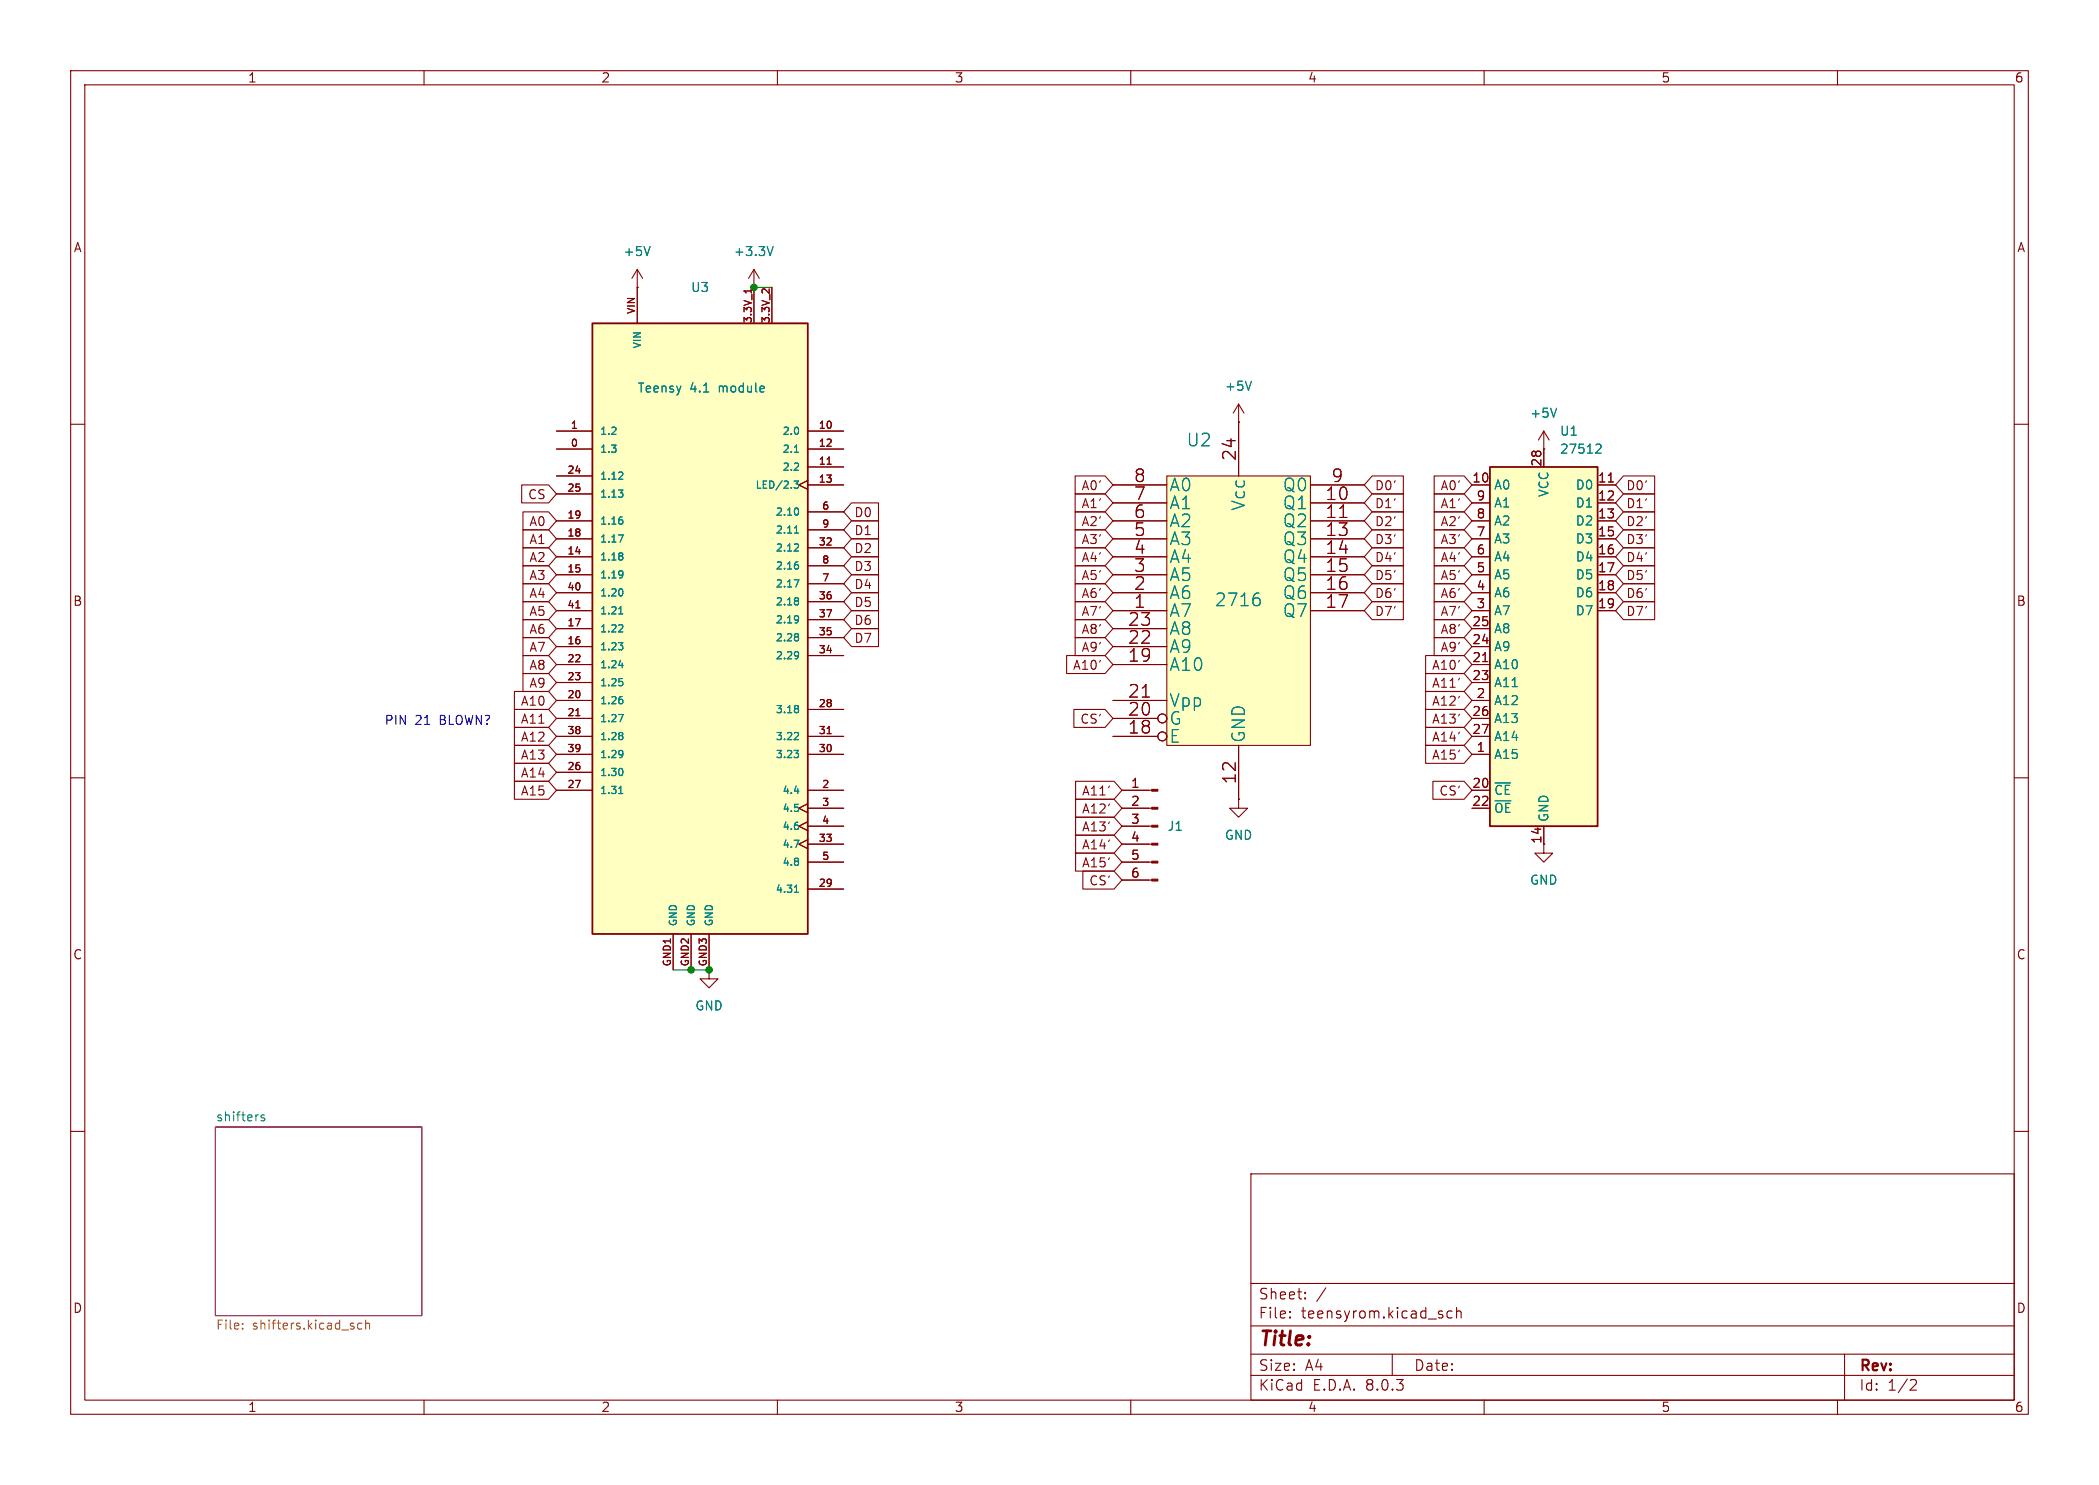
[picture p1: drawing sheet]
<svg xmlns="http://www.w3.org/2000/svg" width="297mm" height="210mm" viewBox="0 0 297 210" stroke-linecap="round" stroke-linejoin="round" font-family="sans-serif">
<g fill="none" stroke="#840000" stroke-width=".15">
<path d="M10 10h277v190h-277zM12 12h273v186h-273zM60 10v2M110 10v2M160 10v2M210 10v2M260 10v2M10 60h2M285 60h2M10 110h2M285 110h2M10 160h2"/>
<path d="M285 160h2M177 166h108v32h-108zM60 198v2M110 198v2M160 198v2M177 194.5h108M177 191.5h108M177 187.5h108M177 181.5h108M182.5 186.3h.1l-.1 .1M182.5 186.3v.1M182.5 185.5v.1"/>
<path d="M182.5 185.5h.1l-.1 .1M184.7 183.6v.1M184.7 183.6h-.1l.1 .1M184.7 182.8v.1M184.7 182.8h-.1l.1 .1M187.6 182.1l-1.3 2M197 191.5v3M205.5 185.5l-.5-.1-.3 .3v.4l.2 .2 .1 .1 .5-.1M206.1 185.5a.37 .37 0 0 1 .6 .1v.8M206.1 184.9v1.5M210 198v2M260 198v2"/>
<path d="M261 191.5v6.5M270.5 195.1l.5 .1a.41 .41 0 0 1 .1 .5l-.9 .9h1"/>
</g>
<path d="M30.5 159.4h29.2v26.7h-29.2z" fill="none" stroke="#840084" stroke-width=".15"/>
<path d="M37.4 157.7h-.3l-.2 .1 .1 .2 .4 .1v.3h-.5" fill="none" stroke="#008484" stroke-width=".15"/>
<path d="M34.3 187.8v.2M34.3 187.2v.1M51.2 187.2l-.4-.1-.2 .3v.3l.1 .2h.5M51.7 187.2l.2-.1 .3 .1 .1 .8M51.7 186.7v1.3" fill="none" stroke="#848400" stroke-width=".15"/>
<path d="M210.8 66h15.3v50.8h-15.3z" fill="#ffffc2"/>
<path d="M210.8 66h15.3v50.8h-15.3z" fill="none" stroke="#840000" stroke-width=".25"/>
<g fill="none" stroke="#840000" stroke-width=".15">
<path d="M208.3 68.6h2.5M208.3 71.1h2.5M208.3 73.7h2.5M208.3 76.2h2.5M208.3 78.7h2.5M218.4 63.5h.1M218.4 61v5M218.4 61l-.7 1.2M218.4 61l.8 1.2M226.1 68.6h2.5M226.1 71.1h2.5M226.1 73.7h2.5"/>
<path d="M226.1 76.2h2.5M226.1 78.7h2.5M227.6 68.2h.7M208.3 81.3h2.5M208.3 83.8h2.5M208.3 86.4h2.5M208.3 99.1h2.5M208.3 94h2.5M208.3 96.5h2.5M208.3 91.4h2.5M208.3 88.9h2.5M209.8 93.6h.7"/>
<path d="M226.1 81.3h2.5M226.1 83.8h2.5M226.1 86.4h2.5M208.3 106.7h2.5M208.3 111.8h2.5M208.3 114.3h2.5M208.3 101.6h2.5M208.3 104.1h2.5M218.4 116.8v2.6"/>
</g>
<path d="M220.3 57.7l-.5 1.3M226 62.8l.4 .1 .2 .3-.1 .2-.7 .7h.8" fill="none" stroke="#008484" stroke-width=".15"/>
<path d="M165.1 67.3h20.3v38.1h-20.3z" fill="#ffffc2"/>
<g fill="none" stroke="#840000" stroke-width=".15">
<path d="M90.2 38.1l-.8 1.3M90.2 38.1v2.5M90.2 38.1l.7 1.3M106.7 38.1l-.8 1.3M106.7 38.1v2.5M106.7 38.1l.7 1.3M90.2 40.6h.1M106.7 40.6h.1M175.3 59.7h.1M175.3 57.2v10.1M175.3 57.2l-.8 1.2M175.3 57.2l.7 1.2"/>
<path d="M157.5 71.1h7.6M157.5 73.7h7.6M157.5 76.2h7.6M157.5 78.7h7.6M157.5 68.6h7.6M165.1 67.3h20.3v38.1h-20.3zM185.4 71.1h7.6M185.4 73.7h7.6M185.4 76.2h7.6M185.4 78.7h7.6M185.4 68.6h7.6M157.5 86.4h7.6"/>
<path d="M157.5 81.3h7.6M157.5 83.8h7.6M157.5 94h7.6M157.5 99.1h7.6M157.5 91.4h7.6M157.5 88.9h7.6M185.4 86.4h7.6M185.4 81.3h7.6M185.4 83.8h7.6M157.5 104.1h6.3M157.5 101.6h6.3M158.7 119.4h4.3"/>
<path d="M158.7 116.8h4.3M158.7 114.3h4.3M158.7 111.8h4.3M175.3 113v1.3h1.2l-1.2 1.3-1.3-1.3h1.3M175.3 113h.1M175.3 105.4v7.6M218.4 119.4v1.3h1.3l-1.3 1.2-1.2-1.2h1.2M100.3 137.2v1.2h1.3l-1.3 1.3-1.2-1.3h1.2M158.7 124.5h4.3M158.7 121.9h4.3"/>
<circle cx="164.5" cy="101.6" r=".63"/>
<circle cx="164.5" cy="104.1" r=".63"/>
</g>
<path d="M92 34.9l-.4 1.2M109.4 34.9l-.4 1.2M177.1 53.9l-.4 1.3M177.8 83.9h.3M178 84.6l.3 .3v.4l-.3 .4" fill="none" stroke="#008484" stroke-width=".15"/>
<g fill="#840000" stroke="#840000" stroke-width=".15">
<path d="M163 124.3h.8v.3h-.8z"/>
<path d="M163 121.8h.8v.2h-.8z"/>
<path d="M163 119.3h.8v.2h-.8z"/>
<path d="M163 116.7h.8v.3h-.8z"/>
<path d="M163 114.2h.8v.2h-.8z"/>
<path d="M163 111.6h.8v.3h-.8z"/>
</g>
<path d="M83.8 45.7h30.5v86.4h-30.5z" fill="#ffffc2"/>
<path d="M83.8 45.7h30.5v86.4h-30.5z" fill="none" stroke="#840000" stroke-width=".25"/>
<g fill="none" stroke="#840000" stroke-width=".15">
<path d="M90.2 40.6h.1M90.2 40.6v5.1M106.3 40.9v.5M106.7 40.6h.1M106.7 40.6v5.1M108.8 40.9v.6l-.5-.6h-.3l-.1 .1M109.2 40.6v5.1M175.3 59.7h.1M175.3 59.7v7.6M73.8 68.6h3.8l1.1 1.3-1.1 1.2h-3.8zM74 72.4h3.6l1.1 1.3-1.1 1.2h-3.6zM74 77.5h3.6l1.1 1.2-1.1 1.3h-3.6z"/>
<path d="M74 74.9h3.6l1.1 1.3-1.1 1.3h-3.6zM78.7 63.5h5.1M78.7 61h5.1M78.7 78.7h5.1M78.7 76.2h5.1M78.7 73.7h5.1M78.7 67.3h5.1M78.7 69.9h5.1M114.3 67.9l-1.3 .7 1.3 .6M114.3 63.5h5.1M114.3 61h5.1M114.3 66h5.1"/>
<path d="M114.3 77.5h5.1M114.3 72.4h5.1M114.3 74.9h5.1M114.3 68.6h5.1M117 65.7h.6M120.5 78.7h3.8v2.6h-3.8l-1.1-1.3zM120.5 71.1h3.8v2.6h-3.8l-1.1-1.3zM120.5 76.2h3.8v2.5h-3.8l-1.1-1.2zM120.5 73.7h3.8v2.5h-3.8l-1.1-1.3zM152.1 67.3h4.3l1.1 1.3-1.1 1.3h-4.3zM152.1 69.8h4.3l1.1 1.3-1.1 1.3h-4.3zM152.1 77.5h4.3l1.1 1.2-1.1 1.3h-4.3z"/>
<path d="M152.1 74.9h4.3l1.1 1.3-1.1 1.3h-4.3zM152.1 72.4h4.3l1.1 1.3-1.1 1.2h-4.3zM157.5 78.7h7.6M157.5 76.2h7.6M157.5 73.7h7.6M157.5 68.6h7.6M157.5 71.1h7.6M185.4 78.7h7.6M185.4 76.2h7.6M185.4 73.7h7.6M185.4 68.6h7.6M185.4 71.1h7.6"/>
<path d="M194.2 72.4h4.4v2.5h-4.4l-1.2-1.2zM194.2 69.8h4.4v2.6h-4.4l-1.2-1.3zM194.2 67.3h4.4v2.6h-4.4l-1.2-1.3zM194.2 74.9h4.4v2.6h-4.4l-1.2-1.3zM194.2 77.5h4.4v2.5h-4.4l-1.2-1.3zM202.9 69.8h4.3l1.1 1.3-1.1 1.3h-4.3zM202.9 67.3h4.3l1.1 1.3-1.1 1.3h-4.3zM202.9 72.4h4.3l1.1 1.3-1.1 1.2h-4.3zM202.9 74.9h4.3l1.1 1.3-1.1 1.3h-4.3zM202.9 77.5h4.3l1.1 1.2-1.1 1.3h-4.3zM208.3 78.7h2.5M208.3 76.2h2.5"/>
<path d="M208.3 73.7h2.5M208.3 68.6h2.5M208.3 71.1h2.5M218.4 63.5h.1M218.4 63.5v2.5M226.1 78.7h2.5M226.1 76.2h2.5M226.1 73.7h2.5M226.1 68.6h2.5M226.1 71.1h2.5M227.6 68.2h.7M229.7 72.4h4.4v2.5h-4.4l-1.1-1.2z"/>
<path d="M229.7 69.8h4.4v2.6h-4.4l-1.1-1.3zM229.7 67.3h4.4v2.6h-4.4l-1.1-1.3zM229.7 74.9h4.4v2.6h-4.4l-1.1-1.3zM229.7 77.5h4.4v2.5h-4.4l-1.1-1.3zM72.8 97.8h4.8l1.1 1.3-1.1 1.2h-4.8zM74 90.2h3.6l1.1 1.2-1.1 1.3h-3.6zM74 87.6h3.6l1.1 1.3-1.1 1.3h-3.6zM74 85.1h3.6l1.1 1.3-1.1 1.2h-3.6zM74 80h3.6l1.1 1.3-1.1 1.3h-3.6zM74 82.5h3.6l1.1 1.3-1.1 1.3h-3.6zM74 92.7h3.6l1.1 1.3-1.1 1.3h-3.6zM74 95.2h3.6l1.1 1.3-1.1 1.3h-3.6z"/>
<path d="M78.7 81.3h5.1M78.7 91.4h5.1M78.7 88.9h5.1M78.7 99.1h5.1M78.7 94h5.1M78.7 96.5h5.1M78.7 83.8h5.1M78.7 86.4h5.1M81.5 86h.6M114.3 92.7h5.1M114.3 90.2h5.1M114.3 85.1h5.1"/>
<path d="M114.3 87.6h5.1M114.3 82.6h5.1M114.3 80h5.1M120.5 88.9h3.8v2.5h-3.8l-1.1-1.2zM120.5 86.4h3.8v2.5h-3.8l-1.1-1.3zM120.5 83.8h3.8v2.6h-3.8l-1.1-1.3zM120.5 81.3h3.8v2.5h-3.8l-1.1-1.2zM150.9 92.7h5.5l1.1 1.3-1.1 1.3h-5.5zM152.1 87.6h4.3l1.1 1.3-1.1 1.3h-4.3zM152.1 85.1h4.3l1.1 1.3-1.1 1.2h-4.3zM152.1 90.2h4.3l1.1 1.2-1.1 1.3h-4.3zM152.1 82.5h4.3l1.1 1.3-1.1 1.3h-4.3z"/>
<path d="M152.1 80h4.3l1.1 1.3-1.1 1.3h-4.3zM157.5 81.3h7.6M157.5 91.4h7.6M157.5 88.9h7.6M157.5 99.1h7.6M157.5 94h7.6M157.5 83.8h7.6M157.5 86.4h7.6M185.4 81.3h7.6M185.4 83.8h7.6M185.4 86.4h7.6M194.2 82.5h4.4v2.6h-4.4l-1.2-1.3z"/>
<path d="M194.2 80h4.4v2.6h-4.4l-1.2-1.3zM194.2 85.1h4.4v2.5h-4.4l-1.2-1.2zM201.7 97.8h5.5l1.1 1.3-1.1 1.2h-5.5zM201.7 92.7h5.5l1.1 1.3-1.1 1.3h-5.5zM201.7 95.2h5.5l1.1 1.3-1.1 1.3h-5.5zM202.9 87.6h4.3l1.1 1.3-1.1 1.3h-4.3zM202.9 90.2h4.3l1.1 1.2-1.1 1.3h-4.3zM202.9 82.5h4.3l1.1 1.3-1.1 1.3h-4.3zM202.9 80h4.3l1.1 1.3-1.1 1.3h-4.3zM202.9 85.1h4.3l1.1 1.3-1.1 1.2h-4.3zM208.3 81.3h2.5M208.3 91.4h2.5"/>
<path d="M208.3 88.9h2.5M208.3 99.1h2.5M208.3 94h2.5M208.3 96.5h2.5M208.3 83.8h2.5M208.3 86.4h2.5M209.8 93.6h.7M226.1 81.3h2.5M226.1 83.8h2.5M226.1 86.4h2.5M229.7 80h4.4v2.6h-4.4l-1.1-1.3zM229.7 85.1h4.4v2.5h-4.4l-1.1-1.2z"/>
<path d="M229.7 82.5h4.4v2.6h-4.4l-1.1-1.3zM72.8 100.3h4.8l1.1 1.3-1.1 1.3h-4.8zM72.8 102.9h4.8l1.1 1.2-1.1 1.3h-4.8zM72.8 105.4h4.8l1.1 1.3-1.1 1.3h-4.8zM72.8 110.5h4.8l1.1 1.3-1.1 1.2h-4.8zM72.8 107.9h4.8l1.1 1.3-1.1 1.3h-4.8zM78.7 111.8h5.1M78.7 101.6h5.1M78.7 109.2h5.1M78.7 106.7h5.1M78.7 104.1h5.1M81.5 101.2h.6"/>
<path d="M114.3 113.7l-1.3 .6 1.3 .6M114.3 118.7l-1.3 .7 1.3 .6M114.3 116.2l-1.3 .6 1.3 .7M114.3 111.8h5.1M114.3 100.3h5.1M114.3 114.3h5.1M114.3 106.7h5.1M114.3 104.1h5.1M114.3 119.4h5.1M114.3 116.8h5.1M117 103.8h.6M152 100.3h4.4l1.1 1.3-1.1 1.3h-4.4z"/>
<path d="M152.2 113h5.4l1.1 1.3-1.1 1.3h-5.4zM152.2 118.1h5.4l1.1 1.3-1.1 1.3h-5.4zM152.2 115.6h5.4l1.1 1.2-1.1 1.3h-5.4zM152.2 110.5h5.4l1.1 1.3-1.1 1.2h-5.4zM157.5 101.6h6.3M157.5 104.1h6.3M158.7 111.8h3.9M158.7 114.3h3.9M158.7 119.4h3.9M158.7 116.8h3.9M175.3 113h.1M175.3 105.4v7.6"/>
<path d="M201.7 102.9h5.5l1.1 1.2-1.1 1.3h-5.5zM201.7 100.3h5.5l1.1 1.3-1.1 1.3h-5.5zM201.7 105.4h5.5l1.1 1.3-1.1 1.3h-5.5zM202.8 110.5h4.4l1.1 1.3-1.1 1.2h-4.4zM208.3 111.8h2.5M208.3 101.6h2.5M208.3 114.3h2.5M208.3 106.7h2.5M208.3 104.1h2.5M218.4 116.8v2.6M95.2 132.1v5.1M97.8 132.1v5.1"/>
<path d="M100.3 132.1v5.1M114.3 125.7h5.1M114.3 121.9h5.1M152.2 120.6h5.4l1.1 1.3-1.1 1.3h-5.4zM153.2 123.2h4.4l1.1 1.3-1.1 1.2h-4.4zM158.7 121.9h3.9M158.7 124.5h3.9"/>
<circle cx="164.5" cy="101.6" r=".63"/>
<circle cx="164.5" cy="104.1" r=".63"/>
</g>
<g fill="none" stroke="#008484" stroke-width=".15">
<path d="M92 34.9l-.4 1.2M109.4 34.9l-.4 1.2M177.1 53.9l-.4 1.3M220.3 57.7l-.5 1.3M87.5 75.6h.7l-.5 1.1M87.5 69.3h.6l-.3 .4M87.8 73.1h.2M87.9 78.2l.2 .2-.2 .2 .2 .1v.3l-.2 .2M87.9 66.8l.2 .1v.3l-.6 .6h.6M87.9 73.5l.2 .2v.2l-.2 .2M88 69.7l.1 .2-.1 .4M112.4 68h.6l-.3 .4 .2 .1v.4l-.1 .1-.4-.1"/>
<path d="M112.4 64h.6M112.4 75.4h.6M112.6 74.5l.1-.1v1M112.7 79.5h.2M112.7 71.8a.64 .64 0 0 1 0 1.1M112.8 76.9l.2 .2-.1 .3-.5 .5h.6M112.8 79.8l.2 .2v.3l-.2 .2M226 62.8l.4 .1 .2 .3-.1 .2-.7 .7h.8M87.5 90.9h.6l-.3 .4M87.5 94.1h.7M87.5 86.8h.6M87.6 96h.5"/>
<path d="M87.7 86l.1-.2v1M87.8 98.5h.2M87.9 80.7l.2 .1a.86 .86 0 0 1-.1 .8M87.9 88.3l.2 .2v.3l-.6 .6h.6M87.9 96.4l.2 .1v.3l-.2 .2M87.9 98.9l.2 .2v.2l-.2 .2M88 83.3l.1 .4-.1 .5M88 91.3l.1 .2-.1 .4M88.1 81.2l-.2 .2M112.4 82h.6l-.4 1M112.8 99.8l.2 .2-.2 .2 .1 .1 .1 .3-.2 .2M112.8 84.5l.2 .2-.2 .3 .1 .1 .1 .3-.2 .2"/>
<path d="M112.8 87.1l.1 .1a.83 .83 0 0 1-.1 .8M112.8 89.6l.2 .2-.2 .3h.1l.1 .3-.2 .2M112.8 92.2l.1 .1a.83 .83 0 0 1-.1 .8M113 92.6l-.2 .2M113 87.5l-.2 .2M177.8 83.9h.3M178 84.6l.3 .3v.4l-.3 .4M87.5 101h.7l-.5 1.1M87.5 112.2h.6M87.7 111.4l.1-.2v1M87.9 103.6l.2 .2-.2 .2 .2 .1v.3l-.2 .2M87.9 106.1l.2 .1a.86 .86 0 0 1-.1 .8"/>
<path d="M88 108.7l.1 .4-.1 .5M88.1 106.6l-.2 .2M112.4 106.1h.6l-.3 .4M112.4 118.8h.6l-.4 1M112.4 111.9h.6M112.8 103.6l.2 .2-.1 .2-.5 .6h.6M112.8 106.5l.2 .2v.2l-.2 .2M112.4 126.2h.6M112.6 125.3l.1-.1v1"/>
</g>
<path d="M106.7 40.6h2.5M95.2 137.2h5.1" fill="none" stroke="#008400" stroke-width=".15"/>
<g fill="#008400" stroke="#008400" stroke-width=".15">
<circle cx="97.8" cy="137.2" r=".46"/>
<circle cx="100.3" cy="137.2" r=".46"/>
<circle cx="106.7" cy="40.6" r=".46"/>
</g>
<text font-size="2.8" fill="#840000" x="178" y="190.9">Title:</text>
<g font-size="2.5" fill="#008484">
<text x="167.8" y="63.3">U2</text>
<text x="165.4" y="69.7">A0</text>
<text x="181.5" y="69.7">Q0</text>
<text x="165.4" y="77.3">A3</text>
<text x="165.4" y="74.8">A2</text>
<text x="165.4" y="72.2">A1</text>
<text x="176.4" y="72.2" transform="rotate(-90 176.4 72.2)">Vcc</text>
<text x="181.5" y="72.2">Q1</text>
<text x="181.5" y="74.8">Q2</text>
<text x="181.5" y="77.3">Q3</text>
<text x="165.4" y="82.4">A5</text>
<text x="165.4" y="79.9">A4</text>
<text x="181.5" y="79.9">Q4</text>
<text x="181.5" y="82.4">Q5</text>
<text x="165.4" y="87.5">A7</text>
<text x="165.4" y="84.9">A6</text>
<text x="171.8" y="86">2716</text>
<text x="181.5" y="84.9">Q6</text>
<text x="181.5" y="87.5">Q7</text>
<text x="165.4" y="95.1">A10</text>
<text x="165.4" y="92.6">A9</text>
<text x="165.4" y="90">A8</text>
<text x="165.4" y="100.2">Vpp</text>
<text x="165.4" y="105.3">E</text>
<text x="165.4" y="102.7">G</text>
<text x="176.4" y="105.2" transform="rotate(-90 176.4 105.2)">GND</text>
</g>
<g font-size="2.5" fill="#840000">
<text x="175" y="65.2" transform="rotate(-90 175 65.2)">24</text>
<text x="160.4" y="70.9">7</text>
<text x="160.4" y="68.3">8</text>
<text x="187.5" y="70.9">10</text>
<text x="188.3" y="68.3">9</text>
<text x="160.4" y="75.9">5</text>
<text x="160.4" y="73.4">6</text>
<text x="187.5" y="73.4">11</text>
<text x="187.5" y="75.9">13</text>
<text x="160.4" y="83.6">2</text>
<text x="160.4" y="81">3</text>
<text x="160.4" y="78.5">4</text>
<text x="187.5" y="78.5">14</text>
<text x="187.5" y="81">15</text>
<text x="187.5" y="83.6">16</text>
<text x="159.5" y="88.6">23</text>
<text x="160.4" y="86.1">1</text>
<text x="187.5" y="86.1">17</text>
<text x="159.5" y="93.7">19</text>
<text x="159.5" y="91.2">22</text>
<text x="159.5" y="101.3">20</text>
<text x="159.5" y="98.8">21</text>
<text x="159.5" y="103.9">18</text>
<text x="175" y="111" transform="rotate(-90 175 111)">12</text>
</g>
<g font-size="2.1" fill="#840000">
<text x="178" y="184">Sheet:</text>
<text x="178" y="186.7">File:</text>
<text x="184.1" y="186.7">teensyrom.kicad_sch</text>
<text x="178" y="196.9">KiCad</text>
<text x="178" y="194.1">Size:</text>
<text x="184.7" y="194.1">A4</text>
<text x="185.7" y="196.9">E.D.A.</text>
<text x="193.3" y="196.9">8.0.3</text>
<text x="200" y="194.1">Date:</text>
<text x="263" y="194.3">Rev:</text>
<text x="263" y="196.9">Id:</text>
<text x="267.1" y="196.9">1/2</text>
</g>
<g font-size="1.8" fill="#840000">
<text x="35" y="11.9">1</text>
<text x="85" y="11.9">2</text>
<text x="135" y="11.9">3</text>
<text x="185" y="11.9">4</text>
<text x="235" y="11.9">5</text>
<text x="285" y="11.9">6</text>
<text x="10.3" y="35.9">A</text>
<text x="285.3" y="35.9">A</text>
<text x="74.6" y="70.8">CS</text>
<text x="152.9" y="69.5">A0'</text>
<text x="194.5" y="69.5">D0'</text>
<text x="203.7" y="69.5">A0'</text>
<text x="208.2" y="68.3">10</text>
<text x="208.8" y="70.9">9</text>
<text x="218.2" y="66.1" transform="rotate(-90 218.2 66.1)">28</text>
<text x="226" y="68.3">11</text>
<text x="226" y="70.9">12</text>
<text x="230" y="69.5">D0'</text>
<text x="74.8" y="74.6">A0</text>
<text x="74.8" y="77.2">A1</text>
<text x="120.8" y="73.3">D0</text>
<text x="120.8" y="75.9">D1</text>
<text x="152.9" y="72.1">A1'</text>
<text x="152.9" y="77.2">A3'</text>
<text x="152.9" y="74.6">A2'</text>
<text x="194.5" y="74.6">D2'</text>
<text x="194.5" y="72.1">D1'</text>
<text x="194.5" y="77.2">D3'</text>
<text x="203.7" y="72.1">A1'</text>
<text x="203.7" y="74.6">A2'</text>
<text x="203.7" y="77.2">A3'</text>
<text x="208.8" y="75.9">7</text>
<text x="208.8" y="73.4">8</text>
<text x="226" y="73.4">13</text>
<text x="226" y="75.9">15</text>
<text x="230" y="74.6">D2'</text>
<text x="230" y="72.1">D1'</text>
<text x="230" y="77.2">D3'</text>
<text x="74.8" y="82.2">A3</text>
<text x="74.8" y="79.7">A2</text>
<text x="120.8" y="81">D3</text>
<text x="120.8" y="83.5">D4</text>
<text x="120.8" y="78.4">D2</text>
<text x="152.9" y="79.7">A4'</text>
<text x="152.9" y="82.2">A5'</text>
<text x="194.5" y="82.2">D5'</text>
<text x="194.5" y="79.7">D4'</text>
<text x="203.7" y="82.2">A5'</text>
<text x="203.7" y="79.7">A4'</text>
<text x="208.8" y="83.6">4</text>
<text x="208.8" y="81">5</text>
<text x="208.8" y="78.5">6</text>
<text x="226" y="78.5">16</text>
<text x="226" y="81">17</text>
<text x="226" y="83.6">18</text>
<text x="230" y="79.7">D4'</text>
<text x="230" y="82.2">D5'</text>
<text x="10.3" y="85.9">B</text>
<text x="74.8" y="89.9">A6</text>
<text x="74.8" y="87.3">A5</text>
<text x="74.8" y="84.8">A4</text>
<text x="120.8" y="88.6">D6</text>
<text x="120.8" y="86">D5</text>
<text x="152.9" y="89.9">A8'</text>
<text x="152.9" y="87.3">A7'</text>
<text x="152.9" y="84.8">A6'</text>
<text x="194.5" y="84.8">D6'</text>
<text x="194.5" y="87.3">D7'</text>
<text x="203.7" y="89.9">A8'</text>
<text x="203.7" y="84.8">A6'</text>
<text x="203.7" y="87.3">A7'</text>
<text x="208.2" y="88.6">25</text>
<text x="208.8" y="86.1">3</text>
<text x="226" y="86.1">19</text>
<text x="230" y="87.3">D7'</text>
<text x="230" y="84.8">D6'</text>
<text x="285.3" y="85.9">B</text>
<text x="74.8" y="92.4">A7</text>
<text x="74.8" y="94.9">A8</text>
<text x="120.8" y="91.1">D7</text>
<text x="151.7" y="94.9">A10'</text>
<text x="152.9" y="92.4">A9'</text>
<text x="202.5" y="94.9">A10'</text>
<text x="203.7" y="92.4">A9'</text>
<text x="208.2" y="93.7">21</text>
<text x="208.2" y="91.2">24</text>
<text x="73.6" y="100">A10</text>
<text x="74.8" y="97.5">A9</text>
<text x="202.5" y="100">A12'</text>
<text x="202.5" y="97.5">A11'</text>
<text x="208.2" y="96.3">23</text>
<text x="208.2" y="101.3">26</text>
<text x="208.8" y="98.8">2</text>
<text x="73.6" y="102.6">A11</text>
<text x="73.6" y="105.1">A12</text>
<text x="73.6" y="107.6">A13</text>
<text x="152.8" y="102.6">CS'</text>
<text x="202.5" y="105.1">A14'</text>
<text x="202.5" y="102.6">A13'</text>
<text x="202.5" y="107.6">A15'</text>
<text x="208.2" y="103.9">27</text>
<text x="208.8" y="106.4">1</text>
<text x="73.6" y="112.7">A15</text>
<text x="73.6" y="110.2">A14</text>
<text x="153" y="112.7">A11'</text>
<text x="159.9" y="111.5">1</text>
<text x="203.6" y="112.7">CS'</text>
<text x="208.2" y="111.5">20</text>
<text x="153" y="115.3">A12'</text>
<text x="153" y="117.8">A13'</text>
<text x="159.9" y="114">2</text>
<text x="159.9" y="116.6">3</text>
<text x="159.9" y="119.1">4</text>
<text x="208.2" y="114">22</text>
<text x="218.2" y="119.4" transform="rotate(-90 218.2 119.4)">14</text>
<text x="153" y="122.9">A15'</text>
<text x="153" y="120.3">A14'</text>
<text x="154" y="125.4">CS'</text>
<text x="159.9" y="121.7">5</text>
<text x="159.9" y="124.2">6</text>
<text x="10.3" y="135.9">C</text>
<text x="285.3" y="135.9">C</text>
<text x="10.3" y="185.9">D</text>
<text x="285.3" y="185.9">D</text>
<text x="35" y="199.9">1</text>
<text x="85" y="199.9">2</text>
<text x="135" y="199.9">3</text>
<text x="185" y="199.9">4</text>
<text x="235" y="199.9">5</text>
<text x="285" y="199.9">6</text>
</g>
<g font-size="1.8" fill="#008484">
<text x="88.1" y="36.4">+5V</text>
<text x="97.7" y="41.5">U3</text>
<text x="103.7" y="36.4">+3.3V</text>
<text x="90.1" y="55.7">Teensy</text>
<text x="97.6" y="55.7">4.1</text>
<text x="101.8" y="55.7">module</text>
<text x="173.2" y="55.5">+5V</text>
<text x="216.4" y="59.3">+5V</text>
<text x="220.6" y="61.8">U1</text>
<text x="220.6" y="64.4">27512</text>
<text x="211.3" y="69.4">A0</text>
<text x="211.3" y="72">A1</text>
<text x="219.3" y="70.4" transform="rotate(-90 219.3 70.4)">VCC</text>
<text x="222.9" y="69.4">D0</text>
<text x="222.9" y="72">D1</text>
<text x="211.3" y="77.1">A3</text>
<text x="211.3" y="74.5">A2</text>
<text x="222.9" y="74.5">D2</text>
<text x="222.9" y="77.1">D3</text>
<text x="211.3" y="82.1">A5</text>
<text x="211.3" y="79.6">A4</text>
<text x="222.9" y="79.6">D4</text>
<text x="222.9" y="82.1">D5</text>
<text x="211.3" y="89.8">A8</text>
<text x="211.3" y="87.2">A7</text>
<text x="211.3" y="84.7">A6</text>
<text x="222.9" y="84.7">D6</text>
<text x="222.9" y="87.2">D7</text>
<text x="211.3" y="94.8">A10</text>
<text x="211.3" y="92.3">A9</text>
<text x="211.3" y="99.9">A12</text>
<text x="211.3" y="97.4">A11</text>
<text x="211.3" y="107.5">A15</text>
<text x="211.3" y="102.5">A13</text>
<text x="211.3" y="105">A14</text>
<text x="211.3" y="112.6">~{CE}</text>
<text x="165.1" y="117.7">J1</text>
<text x="173.2" y="119">GND</text>
<text x="211.3" y="115.2">~{OE}</text>
<text x="219.3" y="116.3" transform="rotate(-90 219.3 116.3)">GND</text>
<text x="216.4" y="125.3">GND</text>
<text x="98.3" y="143.1">GND</text>
<text x="30.5" y="158.7">shifters</text>
</g>
<g font-size="1.8" fill="#0000c2">
<text x="54.3" y="102.7">PIN</text>
<text x="58.7" y="102.7">21</text>
<text x="62.3" y="102.7">BLOWN?</text>
</g>
<g font-size="1.8" fill="#848400">
<text x="30.5" y="188.4">File:</text>
<text x="35.7" y="188.4">shifters.kicad_sch</text>
</g>
<g font-size="1.4" fill="#840000">
<text x="89.9" y="44.5" transform="rotate(-90 89.9 44.5)">VIN</text>
<text x="106.4" y="45.8" transform="rotate(-90 106.4 45.8)">3.3V_1</text>
<text x="109" y="45.8" transform="rotate(-90 109 45.8)">3.3V_2</text>
<text x="80.7" y="63.2">0</text>
<text x="80.7" y="60.7">1</text>
<text x="115.7" y="60.7">10</text>
<text x="115.7" y="65.8">11</text>
<text x="115.7" y="63.2">12</text>
<text x="80.2" y="67.1">24</text>
<text x="80.2" y="69.6">25</text>
<text x="115.7" y="68.3">13</text>
<text x="80.2" y="75.9">18</text>
<text x="80.2" y="73.4">19</text>
<text x="115.7" y="77.2">32</text>
<text x="116.2" y="72.1">6</text>
<text x="116.2" y="74.7">9</text>
<text x="80.2" y="78.5">14</text>
<text x="80.2" y="81">15</text>
<text x="80.2" y="83.6">40</text>
<text x="116.2" y="82.3">7</text>
<text x="116.2" y="79.8">8</text>
<text x="80.2" y="88.6">17</text>
<text x="80.2" y="86.1">41</text>
<text x="115.7" y="89.9">35</text>
<text x="115.7" y="84.8">36</text>
<text x="115.7" y="87.4">37</text>
<text x="80.2" y="91.2">16</text>
<text x="80.2" y="93.7">22</text>
<text x="115.7" y="92.5">34</text>
<text x="80.2" y="98.8">20</text>
<text x="80.2" y="101.3">21</text>
<text x="80.2" y="96.3">23</text>
<text x="115.7" y="100.1">28</text>
<text x="80.2" y="103.9">38</text>
<text x="80.2" y="106.4">39</text>
<text x="115.7" y="106.4">30</text>
<text x="115.7" y="103.9">31</text>
<text x="80.2" y="109">26</text>
<text x="80.2" y="111.5">27</text>
<text x="116.2" y="111.5">2</text>
<text x="115.7" y="119.1">33</text>
<text x="116.2" y="114">3</text>
<text x="116.2" y="116.6">4</text>
<text x="115.7" y="125.5">29</text>
<text x="116.2" y="121.7">5</text>
<text x="95" y="136.8" transform="rotate(-90 95 136.8)">GND1</text>
<text x="97.5" y="136.8" transform="rotate(-90 97.5 136.8)">GND2</text>
<text x="100.1" y="136.8" transform="rotate(-90 100.1 136.8)">GND3</text>
</g>
<g font-size="1.4" fill="#008484">
<text x="90.9" y="49.4" transform="rotate(-90 90.9 49.4)">VIN</text>
<text x="84.8" y="64.2">1.3</text>
<text x="84.8" y="61.7">1.2</text>
<text x="110.6" y="61.7">2.0</text>
<text x="110.6" y="64.2">2.1</text>
<text x="84.8" y="68">1.12</text>
<text x="84.8" y="70.6">1.13</text>
<text x="106.8" y="69.3">LED/2.3</text>
<text x="110.6" y="66.8">2.2</text>
<text x="84.8" y="76.9">1.17</text>
<text x="84.8" y="74.4">1.16</text>
<text x="109.6" y="73.1">2.10</text>
<text x="109.6" y="75.7">2.11</text>
<text x="84.8" y="79.5">1.18</text>
<text x="84.8" y="82">1.19</text>
<text x="109.6" y="78.2">2.12</text>
<text x="109.6" y="83.3">2.17</text>
<text x="109.6" y="80.7">2.16</text>
<text x="84.8" y="89.6">1.22</text>
<text x="84.8" y="84.6">1.20</text>
<text x="84.8" y="87.1">1.21</text>
<text x="109.6" y="85.8">2.18</text>
<text x="109.6" y="88.4">2.19</text>
<text x="84.8" y="92.2">1.23</text>
<text x="84.8" y="94.7">1.24</text>
<text x="109.6" y="93.4">2.29</text>
<text x="109.6" y="90.9">2.28</text>
<text x="84.8" y="99.8">1.26</text>
<text x="84.8" y="97.3">1.25</text>
<text x="109.6" y="101.1">3.18</text>
<text x="84.8" y="102.3">1.27</text>
<text x="84.8" y="104.9">1.28</text>
<text x="84.8" y="107.4">1.29</text>
<text x="109.6" y="107.4">3.23</text>
<text x="109.6" y="104.9">3.22</text>
<text x="84.8" y="110">1.30</text>
<text x="84.8" y="112.5">1.31</text>
<text x="110.6" y="112.5">4.4</text>
<text x="110.6" y="115">4.5</text>
<text x="110.6" y="117.6">4.6</text>
<text x="110.6" y="120.1">4.7</text>
<text x="110.6" y="122.7">4.8</text>
<text x="96" y="131.1" transform="rotate(-90 96 131.1)">GND</text>
<text x="98.5" y="131.1" transform="rotate(-90 98.5 131.1)">GND</text>
<text x="101.1" y="131.1" transform="rotate(-90 101.1 131.1)">GND</text>
<text x="109.6" y="126.5">4.31</text>
</g>
</svg>
